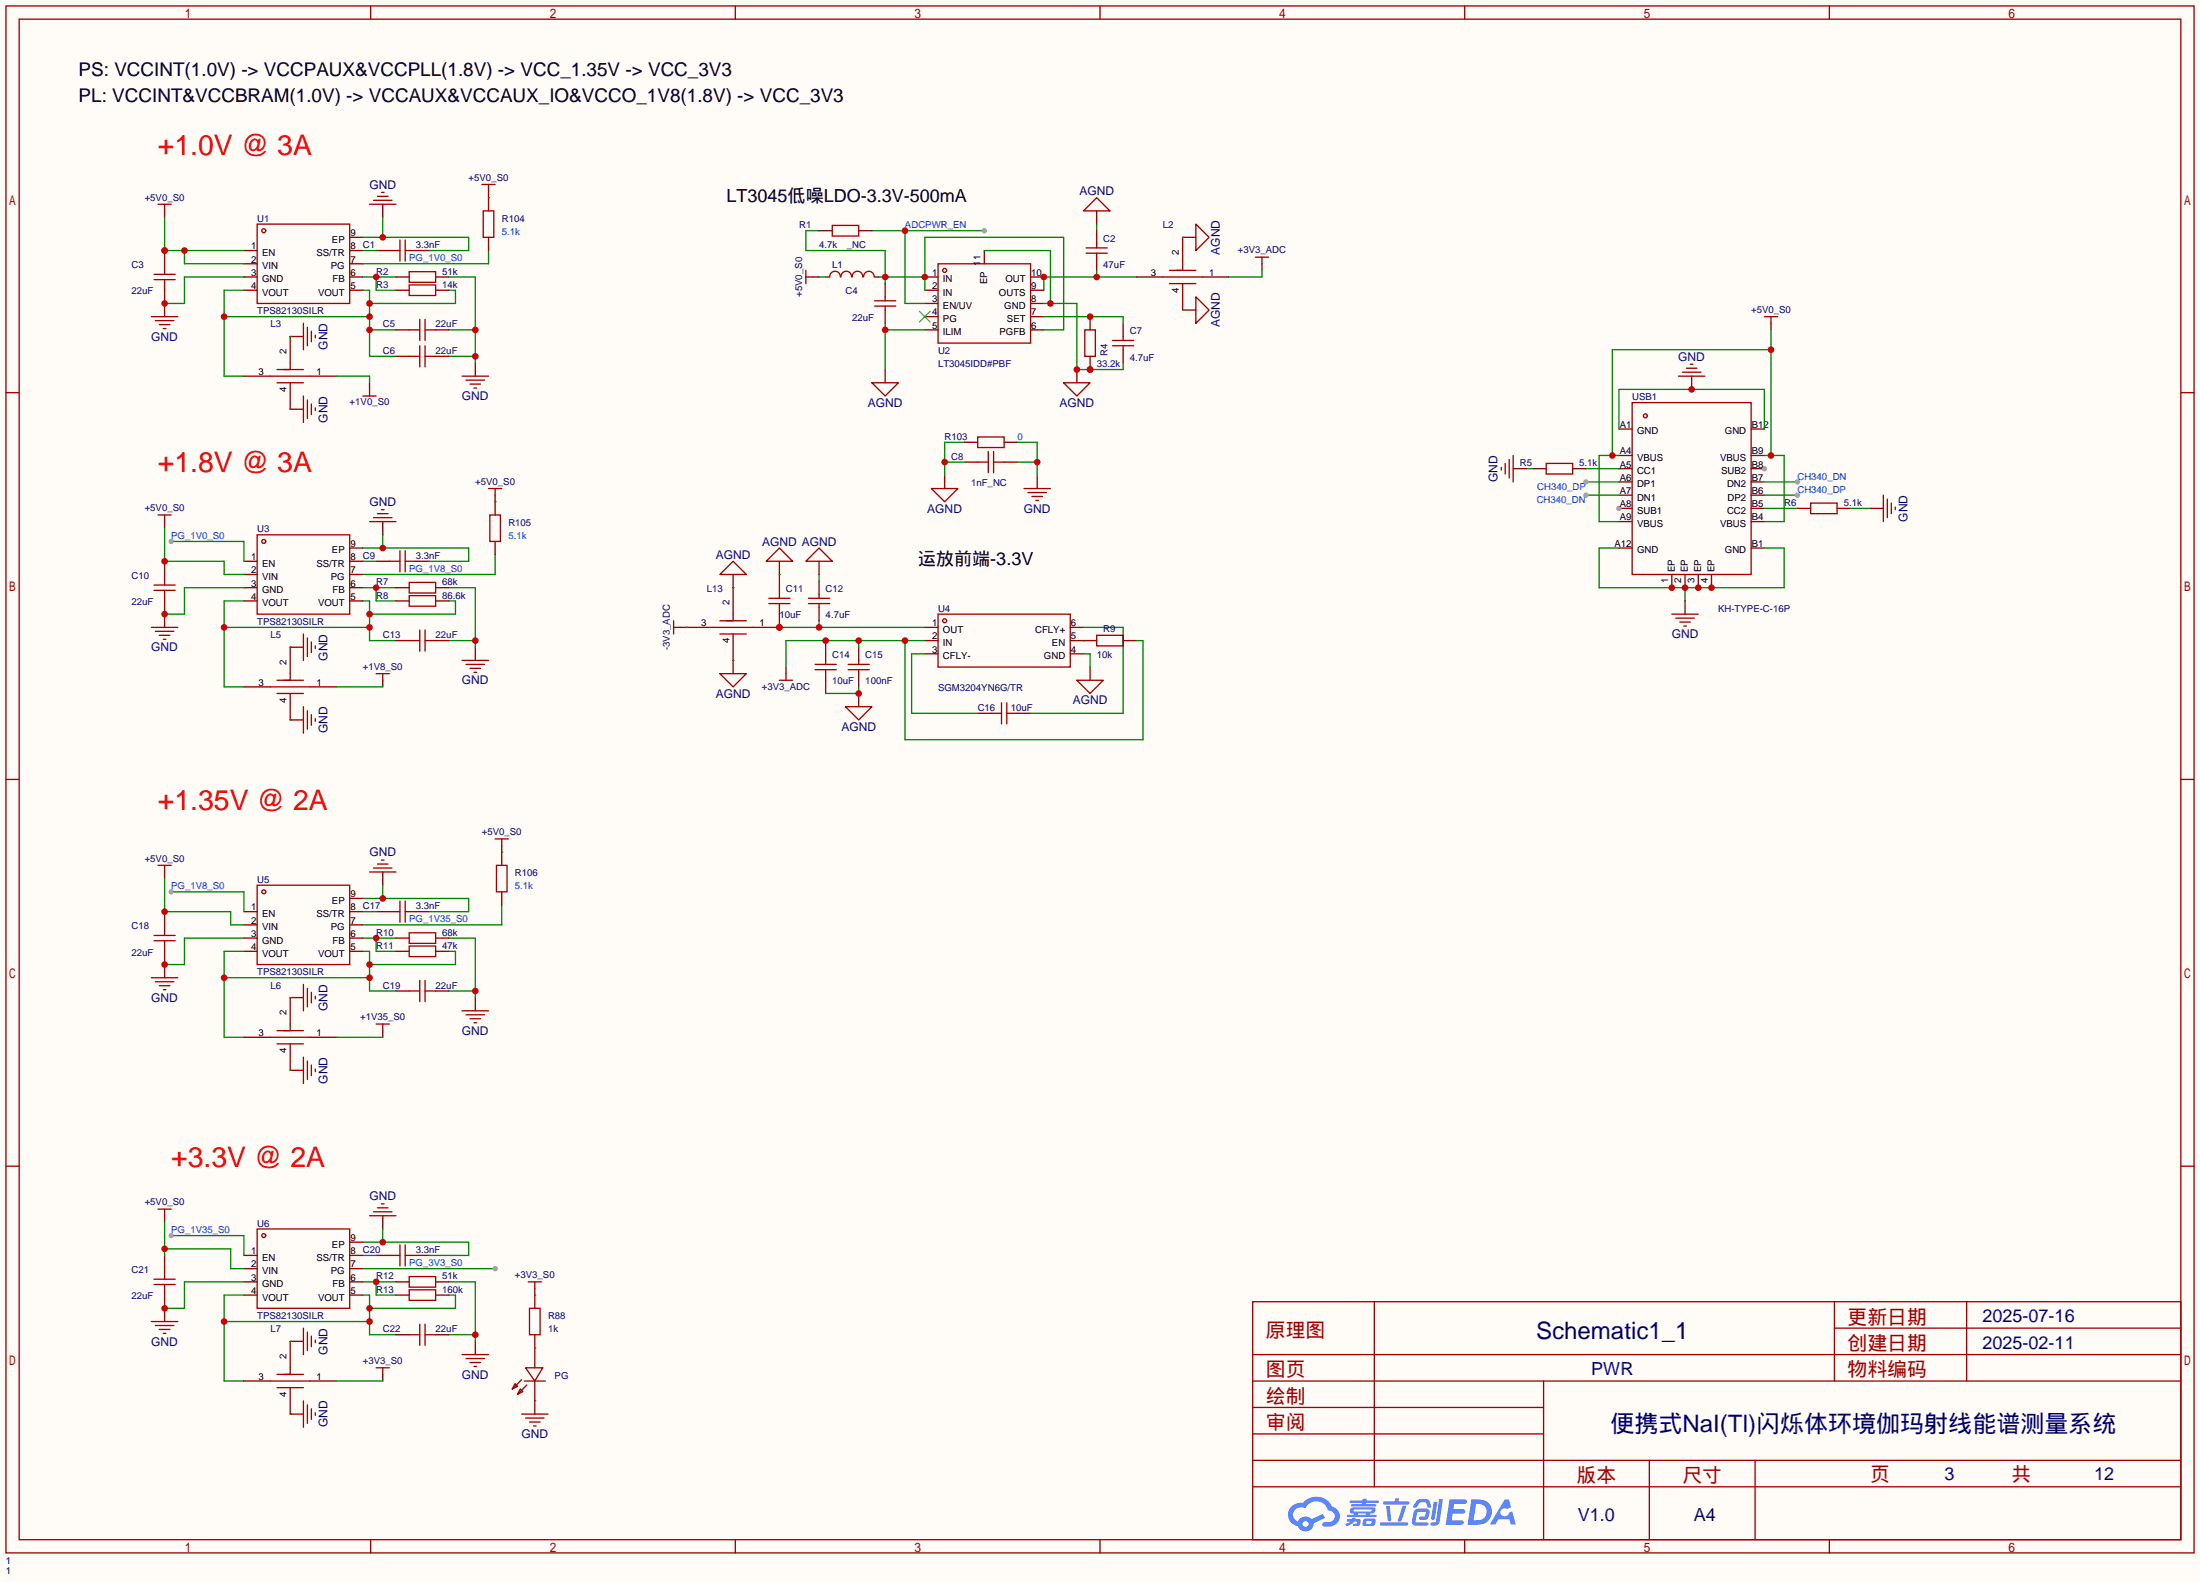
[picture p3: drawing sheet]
<svg xmlns="http://www.w3.org/2000/svg" width="423mm" height="304mm" viewBox="0 0 423 304" stroke-linecap="round" stroke-linejoin="round" font-family="sans-serif">
<path d="M0 0h422.7v303.9h-422.7z" fill="#fffcf7"/>
<g fill="none" stroke="#a10000" stroke-width=".25">
<path d="M1.1 1.1h420.4v297.2h-420.4zM3.7 3.7h415.3v292.1h-415.3zM71.2 1.1v2.6M141.3 1.1v2.6M211.3 1.1v2.6M281.4 1.1v2.6M351.5 1.1v2.6M1.1 75.4h2.6M419 75.4h2.5M1.1 149.7h2.6M419 149.7h2.5M1.1 224h2.6"/>
<path d="M419 224h2.5M240.7 250.1h178.3v45.7h-178.3zM264 250.1v35.5M352.4 250.1v15.2M352.4 255.1h66.6M377.8 250.1v15.2M240.7 270.4h55.8M240.7 265.3h178.3M240.7 275.5h55.8M240.7 260.2h178.3M296.5 265.3v30.5M71.2 295.8v2.5"/>
<path d="M141.3 295.8v2.5M211.3 295.8v2.5M240.7 285.6h178.3M240.7 280.5h178.3M281.4 295.8v2.5M316.9 280.5v15.3M337.2 280.5v15.3M351.5 295.8v2.5"/>
</g>
<g fill="#5487ff">
<path d="M278.5 288h2.1a.97 .97 0 0 1 1.3 .5 .53 .53 0 0 1-.7 .4h-1.8l-.2 1h1.9a.43 .43 0 0 1 .4 .5 .43 .43 0 0 1-.5 .4h-1.9l-.2 1.3h1.7a.45 .45 0 0 1 .6 .1 .45 .45 0 0 1-.2 .6l-3.3 .1z"/>
<path d="M289.1 288.1h.8l.4 1.4-.7 .4a.82 .82 0 0 0-1.2 .1 .82 .82 0 0 0 .1 1.1 .82 .82 0 0 0 1.1 0l.3-.5 .6-.3 .7 2.6h-1l-.2-1.1h-2.1l-.6 1.1h-1.1z"/>
<path d="M275.4 288.5h.8l-.5 3.2a.36 .36 0 0 1-.4 .3 .36 .36 0 0 1-.4-.3z"/>
<path d="M276.5 288h.7l-.6 4.3a1.13 1.13 0 0 1-1.8 .6l.2-.4 .7-.1 .2-.2z"/>
<path d="M272.2 288.3l.6-.3h1a.77 .77 0 0 1 .9 .5l.3 .9-.2 .2h-.5l-.3-.9-.2-.1h-1l-.7 1h-.6l-.1-.2z"/>
<path d="M271.8 290.2l.5-.4h1.7a.66 .66 0 0 1 .6 1l-.1 .4a.81 .81 0 0 1-.9 .8h-.7a.32 .32 0 0 1-.3-.4 .32 .32 0 0 1 .4-.3h.7l.2-.8h-1.6l-.3 1.9 2.1 .1a.32 .32 0 0 1 .3 .3 .32 .32 0 0 1-.3 .3h-2.3l-.5-.3-.1-.5z"/>
<path d="M265.2 292.4h5a.33 .33 0 0 1 .3 .4 .33 .33 0 0 1-.3 .3h-4.9l-.2-.2z"/>
<path d="M269.5 289.3h.7l-.6 2a1.04 1.04 0 0 1-.7 1l-.4-.3z"/>
<path d="M266.3 289.3h.7l.3 2.6a.34 .34 0 0 1-.3 .3 .34 .34 0 0 1-.4-.2z"/>
<path d="M265.8 288.4h2.2l.2-.6h.6l-.1 .6h1.8a.32 .32 0 0 1 .3 .3 .32 .32 0 0 1-.4 .3h-4.5l-.2-.1z"/>
<path d="M258.8 291.8h.9l.1-.2h.7l-.1 .2 .9 .1a.82 .82 0 0 1-.6 1.3h-.8v-.5l.8-.1v-.3h-.5l-.5 .4-1 .5-.2-.5 1-.4h-.8z"/>
<path d="M259.3 288.3h2.5v-.4h.8l-.1 .4h2.2l.2 .2-.2 .2h-2.3v.3h1.8l.2 .2-.2 .2h-4.5l-.2-.2 .1-.2h2l.1-.3h-2.3l-.1-.1z"/>
<path d="M282.7 288l-.8 4.9h1.7a2.47 2.47 0 0 0 2.9-1.7 2.47 2.47 0 0 0-1.4-3zM283.6 288.9a1.61 1.61 0 0 1 2 1.4 1.61 1.61 0 0 1-1.8 1.8h-.7z"/>
<path d="M259.5 289.8a.55 .55 0 0 0-.2 .7 .55 .55 0 0 0 .7 .2l.1 .3h-1.3v.4h5.5l.2-.1-.2-.3h-1.2l.2-.3a.7 .7 0 0 0 .8-.2 .7 .7 0 0 0 0-.9h-4.2zM260.1 290h3.3l.2 .1-.2 .3h-3.3l-.1-.2zM260.8 290.7h1.7l-.2 .3h-1.4z"/>
<path d="M262 291.9a1.05 1.05 0 0 0-.1 1.2 2.91 2.91 0 0 0 2.2-.1 .98 .98 0 0 0 0-1.2l-1.6-.1zM262.6 292.2h.8h.1v.3l-.2 .2h-.8z"/>
<path d="M248.2 289.4a2.23 2.23 0 0 0-.7 2.3 2.23 2.23 0 0 0 1.8 1.5 1.58 1.58 0 0 0 1.8 1 1.58 1.58 0 0 0 1.3-1.6l2.2-1-.5-.8-2.1 1a1.65 1.65 0 0 0-2.7 .5 1.45 1.45 0 0 1-.7-2 1.45 1.45 0 0 1 2-.6l.2 .1a2.3 2.3 0 0 1 2.3-1.4 2.3 2.3 0 0 1 2.1 1.8 1.12 1.12 0 0 1 1.2 1 1.12 1.12 0 0 1-1.1 1.2h-.7a.45 .45 0 0 0-.6 .4 .45 .45 0 0 0 .5 .5 2.21 2.21 0 0 0 2.2-.6 2.21 2.21 0 0 0 .5-2.2 2.13 2.13 0 0 0-1.3-1.1 3.3 3.3 0 0 0-5.6-.7l-1.1 .1zM250.3 292.8a.57 .57 0 0 1 1.1 0 .57 .57 0 0 1-1.1 0z"/>
</g>
<path d="M311 97.7h2.6M311 105.3h2.6M311 100.2h2.6" fill="none" stroke="#870000" stroke-width=".25"/>
<circle cx="311" cy="97.7" r=".51" fill="#999"/>
<path d="M311 95.1h2.6M311 92.6h2.6M311 90h2.6M311 87.5h2.6M311 82.4h2.6M336.4 90h2.6M336.4 87.5h2.6M336.4 82.4h2.6" fill="none" stroke="#870000" stroke-width=".25"/>
<circle cx="339" cy="90" r=".51" fill="#999"/>
<path d="M336.4 92.6h2.6M336.4 95.1h2.6M336.4 97.7h2.6M321.2 110.4v2.5M323.7 110.4v2.5M326.3 110.4v2.5M328.8 110.4v2.5M336.4 100.2h2.6M336.4 105.3h2.6" fill="none" stroke="#870000" stroke-width=".25"/>
<g fill="none" stroke="#a10000" stroke-width=".25">
<path d="M313.6 77.3h22.8v33.1h-22.8z"/>
<circle cx="316.1" cy="79.9" r=".38"/>
</g>
<path d="M311 105.3h-3.8v7.6h35.6v-7.6h-3.8M323.7 112.9v2.5" fill="none" stroke="#008700" stroke-width=".25"/>
<g fill="#c00">
<circle cx="328.8" cy="112.9" r=".63"/>
<circle cx="326.3" cy="112.9" r=".63"/>
<circle cx="323.7" cy="112.9" r=".63"/>
<circle cx="321.2" cy="112.9" r=".63"/>
</g>
<path d="M325 72.3v2.5M323.7 115.4v2.6" fill="none" stroke="#870000" stroke-width=".25"/>
<path d="M322.5 72.3h5M323.2 71.5h3.6M324 70.7h2M324.7 70h.5M321.2 118h5.1M321.9 118.7h3.6M322.7 119.5h2M323.5 120.3h.5" fill="none" stroke="#a10000" stroke-width=".25"/>
<path d="M340.2 67.2h-30.4v20.3M340.2 63.4v24.1M304.7 90h6.3M311 87.5h-3.8v12.7h3.8M339 97.7h6.3M339 87.5h3.8v12.7h-3.8" fill="none" stroke="#008700" stroke-width=".25"/>
<g fill="#c00">
<circle cx="309.8" cy="87.5" r=".63"/>
<circle cx="340.2" cy="67.2" r=".63"/>
<circle cx="340.2" cy="87.5" r=".63"/>
</g>
<path d="M339 92.6h6.3" fill="none" stroke="#008700" stroke-width=".25"/>
<circle cx="345.3" cy="92.6" r=".51" fill="#999"/>
<path d="M339 95.1h6.3" fill="none" stroke="#008700" stroke-width=".25"/>
<circle cx="345.3" cy="95.1" r=".51" fill="#999"/>
<path d="M304.7 92.6h6.3" fill="none" stroke="#008700" stroke-width=".25"/>
<circle cx="304.7" cy="92.6" r=".51" fill="#999"/>
<path d="M304.7 95.1h6.3" fill="none" stroke="#008700" stroke-width=".25"/>
<circle cx="304.7" cy="95.1" r=".51" fill="#999"/>
<path d="M311 82.4v-7.6h28v7.6" fill="none" stroke="#008700" stroke-width=".25"/>
<circle cx="325" cy="74.8" r=".63" fill="#c00"/>
<g fill="none" stroke="#a10000" stroke-width=".25">
<path d="M210.7 38l2.5 2.5h-5zM180.2 50.7h17.8v15.2h-17.8zM204.3 73.5h5.1l-2.5 2.6zM213.7 66.4h4.1M213.7 65.4h4.1M215.8 64.6v.8M215.8 66.4v.8M339 60.8h2.5M340.2 60.8v1.3M297.1 89h5v2.1h-5zM347.9 96.6h5v2.1h-5z"/>
<circle cx="181.5" cy="51.9" r=".38"/>
</g>
<g fill="none" stroke="#870000" stroke-width=".25">
<path d="M177.7 53.2h2.5M177.7 55.8h2.5M177.7 58.3h2.5M189.1 48.1v2.6M198 53.2h2.5M198 55.8h2.5M198 58.3h2.5M210.7 40.5v2.6M177.7 60.8h2.5M177.7 63.4h2.5M198 60.8h2.5M198 63.4h2.5"/>
<path d="M206.9 71v2.5M215.8 62.1v2.5M215.8 67.2v2.5M340.2 62.1v1.3M294.5 90h2.6M302.1 90h2.6M345.3 97.7h2.6M352.9 97.7h2.6"/>
</g>
<path d="M157.4 44.3h-2.6v3.8h15.3v6.4M168.8 53.2h8.9M177.7 55.8v-10.2h26.6v17.8h-3.8M200.5 60.8h15.3v1.3M293.2 90h1.3M355.5 97.7h3.8" fill="none" stroke="#008700" stroke-width=".25"/>
<path d="M176.7 59.8l2 2M178.7 59.8l-2 2" fill="none" stroke="#3c3" stroke-width=".25"/>
<g fill="#c00">
<circle cx="177.7" cy="53.2" r=".63"/>
<circle cx="170.1" cy="53.2" r=".63"/>
</g>
<path d="M167.5 44.3h21.6M173.9 44.3v14h3.8" fill="none" stroke="#008700" stroke-width=".25"/>
<circle cx="173.9" cy="44.3" r=".63" fill="#c00"/>
<circle cx="189.1" cy="44.3" r=".51" fill="#999"/>
<path d="M157.4 53.2h1.2M189.1 48.1h12.7v10.2M200.5 58.3h6.4v12.7h8.9v-1.3M210.7 43.1v1.2" fill="none" stroke="#008700" stroke-width=".25"/>
<path d="M156.1 53.2h1.3M158.6 53.2h.8M168 53.2h.8M170.1 71v2.5" fill="none" stroke="#870000" stroke-width=".25"/>
<path d="M154.8 51.9v2.6M154.8 53.2h1.3M159.4 53.2a1.01 1.01 0 0 1 1-1.1 1.01 1.01 0 0 1 1 1.1M161.6 53.2a1.01 1.01 0 0 1 1-1.1 1.01 1.01 0 0 1 1 1.1M163.7 53.2a1.01 1.01 0 0 1 1-1.1 1.01 1.01 0 0 1 1 1.1M165.9 53.2a1.01 1.01 0 0 1 1-1.1 1.01 1.01 0 0 1 1 1.1M167.5 73.5h5.1l-2.5 2.6z" fill="none" stroke="#a10000" stroke-width=".25"/>
<g fill="#c00">
<circle cx="206.9" cy="71" r=".63"/>
<circle cx="209.4" cy="71" r=".63"/>
<circle cx="201.8" cy="58.3" r=".63"/>
</g>
<path d="M170.1 63.4h7.6M170.1 62.1v8.9" fill="none" stroke="#008700" stroke-width=".25"/>
<circle cx="170.1" cy="63.4" r=".63" fill="#c00"/>
<g fill="none" stroke="#a10000" stroke-width=".25">
<path d="M30.4 39.2h2.5M31.6 39.2v1.3M49.4 43.1h17.8v15.2h-17.8z"/>
<circle cx="50.7" cy="44.3" r=".38"/>
</g>
<path d="M31.6 40.5v1.3M46.9 48.1h2.5M46.9 50.7h2.5M46.9 53.2h2.5M46.9 55.8h2.5M67.2 48.1h2.5M67.2 50.7h2.5M67.2 53.2h2.5M67.2 55.8h2.5M67.2 45.6h2.5" fill="none" stroke="#870000" stroke-width=".25"/>
<path d="M31.6 41.8v6.3h15.3M35.4 48.1v2.6h11.5" fill="none" stroke="#008700" stroke-width=".25"/>
<g fill="#c00">
<circle cx="35.4" cy="48.1" r=".63"/>
<circle cx="31.6" cy="48.1" r=".63"/>
</g>
<path d="M29.6 53.7h4.1M29.6 52.7h4.1M31.6 50.7v2" fill="none" stroke="#a10000" stroke-width=".25"/>
<path d="M31.6 48.1v2.6M31.6 55.8v2.5" fill="none" stroke="#870000" stroke-width=".25"/>
<circle cx="31.6" cy="48.1" r=".63" fill="#c00"/>
<path d="M31.6 53.7v2.1M29.1 60.8h5.1M29.8 61.6h3.6M30.6 62.4h2M31.4 63.1h.5" fill="none" stroke="#a10000" stroke-width=".25"/>
<path d="M31.6 58.3v2.5" fill="none" stroke="#870000" stroke-width=".25"/>
<path d="M46.9 53.2h-11.5v5.1h-3.8" fill="none" stroke="#008700" stroke-width=".25"/>
<circle cx="31.6" cy="58.3" r=".63" fill="#c00"/>
<path d="M71 39.2h5.1M71.8 38.5h3.5M72.5 37.7h2M73.3 37h.5M74.8 48.1h2M76.8 46.1v4.1M77.9 46.1v4.1M77.9 48.1h2" fill="none" stroke="#a10000" stroke-width=".25"/>
<path d="M73.5 39.2v2.6M72.3 48.1h2.5M79.9 48.1h2.5" fill="none" stroke="#870000" stroke-width=".25"/>
<path d="M69.7 45.6h20.3v2.5h-7.6M73.5 41.8v3.8" fill="none" stroke="#008700" stroke-width=".25"/>
<circle cx="73.5" cy="45.6" r=".63" fill="#c00"/>
<path d="M69.7 48.1h2.6M86.2 53.2h5.1v16.5M93.9 48.1v2.6h-24.2M86.2 63.4h5.1M86.2 68.5h5.1" fill="none" stroke="#008700" stroke-width=".25"/>
<path d="M76.1 53.2h2.5M83.7 53.2h2.5M91.3 69.7v2.6" fill="none" stroke="#870000" stroke-width=".25"/>
<path d="M78.6 52.2h5.1v2h-5.1zM88.8 72.3h5.1M89.5 73h3.6M90.3 73.8h2M91.1 74.5h.5" fill="none" stroke="#a10000" stroke-width=".25"/>
<g fill="#c00">
<circle cx="91.3" cy="63.4" r=".63"/>
<circle cx="91.3" cy="68.5" r=".63"/>
</g>
<path d="M69.7 53.2h6.4M72.3 53.2v2.6h3.8" fill="none" stroke="#008700" stroke-width=".25"/>
<circle cx="72.3" cy="53.2" r=".63" fill="#c00"/>
<path d="M46.9 55.8h-3.8v16.5h3.8M69.7 55.8h1.3v12.7h5.1M86.2 55.8h1.3v2.5h-16.5M43.1 60.8h27.9M71 63.4h5.1" fill="none" stroke="#008700" stroke-width=".25"/>
<g fill="#c00">
<circle cx="71" cy="60.8" r=".63"/>
<circle cx="43.1" cy="60.8" r=".63"/>
<circle cx="71" cy="58.3" r=".63"/>
<circle cx="71" cy="63.4" r=".63"/>
</g>
<g fill="none" stroke="#870000" stroke-width=".25">
<path d="M76.1 55.8h2.5M83.7 55.8h2.5M46.9 72.3h5M55.8 73.5v5.1h2.5M58.3 64.6h-2.5v5.1M59.6 72.3h5M71 73.5v1.3M76.1 63.4h2.5M83.7 63.4h2.5M31.6 100.2v1.3M31.6 107.8v2.6M31.6 115.4v5.1"/>
<path d="M46.9 107.8h2.5M46.9 110.4h2.5M46.9 112.9h2.5M46.9 115.4h2.5M67.2 107.8h2.5M67.2 110.4h2.5M67.2 112.9h2.5M67.2 115.4h2.5M67.2 105.3h2.5"/>
</g>
<g fill="none" stroke="#a10000" stroke-width=".25">
<path d="M78.6 54.7h5.1v2.1h-5.1zM51.9 72.3h7.7M53.2 73.5h5.1M53.2 71h5.1M55.8 69.7v1.3h-1.3M58.3 62.1v5.1M58.3 76.1v5.1M59.1 62.9v3.5M59.1 76.8v3.6M59.8 63.6v2.1M59.8 77.6v2M60.6 64.4v.5"/>
<path d="M60.6 78.4v.5M69.7 76.1h2.6M71 74.8v1.3M78.6 63.4h2M80.6 61.3v4.1M81.7 61.3v4.1M81.7 63.4h2M30.4 98.9h2.5M31.6 98.9v1.3M29.6 113.4h4.1M29.6 112.4h4.1M31.6 110.4v2"/>
<path d="M31.6 113.4v2M49.4 102.7h17.8v15.3h-17.8zM29.1 120.5h5.1M29.8 121.3h3.6M30.6 122h2M31.4 122.8h.5"/>
<circle cx="50.7" cy="104" r=".38"/>
</g>
<path d="M55.8 78.6h.1M55.8 64.6h.1M64.6 72.3h6.4v1.2M46.9 112.9h-11.5v5.1h-3.8" fill="none" stroke="#008700" stroke-width=".25"/>
<circle cx="31.6" cy="118" r=".63" fill="#c00"/>
<path d="M71.8 99.4h3.5M72.5 98.7h2M73.3 97.9h.5M71 100.2h5.1M74.8 107.8h2M76.8 105.8v4.1M77.9 105.8v4.1M77.9 107.8h2" fill="none" stroke="#a10000" stroke-width=".25"/>
<path d="M72.3 107.8h2.5M73.5 100.2v2.5M79.9 107.8h2.5" fill="none" stroke="#870000" stroke-width=".25"/>
<path d="M69.7 105.3h20.3v2.5h-7.6M73.5 102.7v2.6" fill="none" stroke="#008700" stroke-width=".25"/>
<circle cx="73.5" cy="105.3" r=".63" fill="#c00"/>
<path d="M86.2 112.9h5.1v11.4M95.1 106.6v3.8h-25.4M86.2 123.1h5.1" fill="none" stroke="#008700" stroke-width=".25"/>
<path d="M91.3 124.3v2.6" fill="none" stroke="#870000" stroke-width=".25"/>
<path d="M88.8 126.9h5.1M89.5 127.6h3.6M90.3 128.4h2M91.1 129.2h.5" fill="none" stroke="#a10000" stroke-width=".25"/>
<circle cx="91.3" cy="123.1" r=".63" fill="#c00"/>
<path d="M69.7 112.9h6.4M72.3 112.9v2.5h3.8" fill="none" stroke="#008700" stroke-width=".25"/>
<circle cx="72.3" cy="112.9" r=".63" fill="#c00"/>
<path d="M46.9 115.4h-3.8v16.6h3.8M69.7 115.4h1.3v7.7h5.1M86.2 115.4h1.3v2.6h-16.5M43.1 120.5h27.9" fill="none" stroke="#008700" stroke-width=".25"/>
<g fill="#c00">
<circle cx="43.1" cy="120.5" r=".63"/>
<circle cx="71" cy="120.5" r=".63"/>
<circle cx="71" cy="118" r=".63"/>
</g>
<g fill="none" stroke="#a10000" stroke-width=".25">
<path d="M78.6 68.5h2M80.6 66.4v4.1M81.7 66.4v4.1M81.7 68.5h2M78.6 114.4h5.1v2.1h-5.1zM78.6 111.9h5.1v2h-5.1zM51.9 132h7.7M53.2 133.2h5.1M53.2 130.7h5.1M55.8 129.4v1.3h-1.3M58.3 121.8v5.1M58.3 135.8v5"/>
<path d="M59.1 122.6v3.5M59.1 136.5v3.6M59.8 123.3v2M59.8 137.3v2M60.6 124.1v.5M60.6 138v.6M72.3 129.4h2.5M73.5 129.4v1.3M78.6 123.1h2M80.6 121v4.1M81.7 121v4.1M81.7 123.1h2"/>
</g>
<g fill="none" stroke="#870000" stroke-width=".25">
<path d="M76.1 68.5h2.5M83.7 68.5h2.5M76.1 115.4h2.5M76.1 112.9h2.5M83.7 115.4h2.5M83.7 112.9h2.5M46.9 132h5M55.8 133.2v5.1h2.5M58.3 124.3h-2.5v5.1M59.6 132h5M73.5 130.7v1.3M76.1 123.1h2.5"/>
<path d="M83.7 123.1h2.5"/>
</g>
<path d="M31.6 101.5v6.3h11.5v2.6h3.8M55.8 138.3h.1M55.8 124.3h.1" fill="none" stroke="#008700" stroke-width=".25"/>
<circle cx="31.6" cy="107.8" r=".63" fill="#c00"/>
<g fill="none" stroke="#a10000" stroke-width=".25">
<path d="M29.6 179.7h4.1M30.4 166.2h2.5M31.6 166.2v1.3M31.6 177.7v2M49.4 170.1h17.8v15.2h-17.8zM29.1 187.8h5.1M29.6 180.7h4.1M29.8 188.6h3.6M30.6 189.4h2M31.4 190.1h.5M31.6 180.7v2.1"/>
<circle cx="50.7" cy="171.3" r=".38"/>
</g>
<path d="M31.6 167.5v1.3M31.6 175.1v2.6M46.9 175.1h2.5M46.9 177.7h2.5M67.2 175.1h2.5M67.2 177.7h2.5M67.2 172.6h2.5M31.6 182.8v5M46.9 180.2h2.5M46.9 182.8h2.5M67.2 180.2h2.5M67.2 182.8h2.5" fill="none" stroke="#870000" stroke-width=".25"/>
<path d="M46.9 180.2h-11.5v5.1h-3.8" fill="none" stroke="#008700" stroke-width=".25"/>
<circle cx="31.6" cy="185.3" r=".63" fill="#c00"/>
<path d="M71 167.5h5.1M71.8 166.8h3.5M72.5 166h2M73.3 165.2h.5M74.8 175.1h2M76.8 173.1v4.1M77.9 173.1v4.1M77.9 175.1h2" fill="none" stroke="#a10000" stroke-width=".25"/>
<path d="M72.3 175.1h2.5M73.5 167.5v2.6M79.9 175.1h2.5" fill="none" stroke="#870000" stroke-width=".25"/>
<path d="M69.7 172.6h20.3v2.5h-7.6M73.5 170.1v2.5" fill="none" stroke="#008700" stroke-width=".25"/>
<circle cx="73.5" cy="172.6" r=".63" fill="#c00"/>
<path d="M69.7 175.1h2.6M96.4 173.9v3.8h-26.7M86.2 180.2h5.1v11.4M86.2 190.4h5.1" fill="none" stroke="#008700" stroke-width=".25"/>
<path d="M91.3 191.6v2.6" fill="none" stroke="#870000" stroke-width=".25"/>
<path d="M88.8 194.2h5.1M89.5 194.9h3.6M90.3 195.7h2M91.1 196.5h.5" fill="none" stroke="#a10000" stroke-width=".25"/>
<circle cx="91.3" cy="190.4" r=".63" fill="#c00"/>
<path d="M69.7 180.2h6.4M72.3 180.2v2.6h3.8" fill="none" stroke="#008700" stroke-width=".25"/>
<circle cx="72.3" cy="180.2" r=".63" fill="#c00"/>
<path d="M43.1 187.8h27.9M46.9 182.8h-3.8v16.5h3.8M69.7 182.8h1.3v7.6h5.1M86.2 182.8h1.3v2.5h-16.5" fill="none" stroke="#008700" stroke-width=".25"/>
<g fill="#c00">
<circle cx="43.1" cy="187.8" r=".63"/>
<circle cx="71" cy="187.8" r=".63"/>
<circle cx="71" cy="185.3" r=".63"/>
</g>
<g fill="none" stroke="#a10000" stroke-width=".25">
<path d="M78.6 179.2h5.1v2h-5.1zM51.9 199.3h7.7M53.2 198h5.1M55.8 196.7v1.3h-1.3M58.3 189.1v5.1M59.1 189.9v3.5M59.8 190.6v2.1M60.6 191.4v.5M72.3 196.7h2.5M73.5 196.7v1.3M78.6 190.4h2M80.6 188.3v4.1"/>
<path d="M81.7 188.3v4.1M81.7 190.4h2M53.2 200.5h5.1M58.3 203.1v5.1M59.1 203.8v3.6M59.8 204.6v2M60.6 205.4v.5"/>
</g>
<path d="M46.9 199.3h5M58.3 191.6h-2.5v5.1M59.6 199.3h5M73.5 198v1.3M76.1 190.4h2.5M76.1 180.2h2.5M83.7 190.4h2.5M83.7 180.2h2.5M55.8 200.5v5.1h2.5" fill="none" stroke="#870000" stroke-width=".25"/>
<path d="M31.6 168.8v6.3h12.7v2.6h2.6M55.8 191.6h.1M64.6 199.3h8.9M55.8 205.6h.1" fill="none" stroke="#008700" stroke-width=".25"/>
<circle cx="31.6" cy="175.1" r=".63" fill="#c00"/>
<g fill="none" stroke="#870000" stroke-width=".25">
<path d="M76.1 182.8h2.5M83.7 182.8h2.5M31.6 233.6v1.2M67.2 238.6h2.5M31.6 241.2v2.5M31.6 248.8v5.1M46.9 241.2h2.5M46.9 243.7h2.5M46.9 246.3h2.5M46.9 248.8h2.5M67.2 241.2h2.5M67.2 243.7h2.5"/>
<path d="M67.2 246.3h2.5M67.2 248.8h2.5"/>
</g>
<g fill="none" stroke="#a10000" stroke-width=".25">
<path d="M78.6 181.7h5.1v2.1h-5.1zM30.4 232.3h2.5M31.6 232.3v1.3M49.4 236.1h17.8v15.2h-17.8zM29.1 253.9h5.1M29.6 246.8h4.1M29.6 245.7h4.1M29.8 254.6h3.6M30.6 255.4h2M31.4 256.2h.5M31.6 243.7v2M31.6 246.8v2"/>
<circle cx="50.7" cy="237.4" r=".38"/>
</g>
<path d="M46.9 246.3h-11.5v5h-3.8" fill="none" stroke="#008700" stroke-width=".25"/>
<circle cx="31.6" cy="251.3" r=".63" fill="#c00"/>
<path d="M71 233.6h5.1M71.8 232.8h3.5M72.5 232h2M73.3 231.3h.5M76.8 239.1v4.1M77.9 239.1v4.1M74.8 241.2h2M77.9 241.2h2" fill="none" stroke="#a10000" stroke-width=".25"/>
<path d="M73.5 233.6v2.5M72.3 241.2h2.5M79.9 241.2h2.5" fill="none" stroke="#870000" stroke-width=".25"/>
<path d="M69.7 238.6h20.3v2.6h-7.6M73.5 236.1v2.5" fill="none" stroke="#008700" stroke-width=".25"/>
<circle cx="73.5" cy="238.6" r=".63" fill="#c00"/>
<path d="M69.7 241.2h2.6M69.7 243.7h25.4" fill="none" stroke="#008700" stroke-width=".25"/>
<circle cx="95.1" cy="243.7" r=".51" fill="#999"/>
<path d="M91.3 257.7v2.5" fill="none" stroke="#870000" stroke-width=".25"/>
<path d="M88.8 260.2h5.1M89.5 261h3.6M90.3 261.7h2M91.1 262.5h.5" fill="none" stroke="#a10000" stroke-width=".25"/>
<path d="M86.2 246.3h5.1v11.4M86.2 256.4h5.1" fill="none" stroke="#008700" stroke-width=".25"/>
<circle cx="91.3" cy="256.4" r=".63" fill="#c00"/>
<path d="M69.7 246.3h6.4M72.3 246.3v2.5h3.8" fill="none" stroke="#008700" stroke-width=".25"/>
<circle cx="72.3" cy="246.3" r=".63" fill="#c00"/>
<path d="M43.1 253.9h27.9M46.9 248.8h-3.8v16.5h3.8M69.7 248.8h1.3v7.6h5.1M86.2 248.8h1.3v2.5h-16.5" fill="none" stroke="#008700" stroke-width=".25"/>
<g fill="#c00">
<circle cx="43.1" cy="253.9" r=".63"/>
<circle cx="71" cy="253.9" r=".63"/>
<circle cx="71" cy="251.3" r=".63"/>
</g>
<g fill="none" stroke="#a10000" stroke-width=".25">
<path d="M58.3 255.1v5.1M59.1 255.9v3.6M59.8 256.7v2M60.6 257.4v.5M78.6 256.4h2M80.6 254.4v4M81.7 254.4v4M81.7 256.4h2M51.9 265.3h7.7M53.2 266.6h5.1M53.2 264h5.1M55.8 262.8v1.2h-1.3"/>
<path d="M58.3 269.1v5.1M59.1 269.9v3.5M59.8 270.6v2.1M60.6 271.4v.5M72.3 262.8h2.5M73.5 262.8v1.2"/>
</g>
<path d="M58.3 257.7h-2.5v5.1M76.1 256.4h2.5M83.7 256.4h2.5M46.9 265.3h5M55.8 266.6v5.1h2.5M59.6 265.3h5M73.5 264v1.3" fill="none" stroke="#870000" stroke-width=".25"/>
<path d="M31.6 234.8v6.4M31.6 239.9h12.7v3.8h2.6M55.8 257.7h.1M64.6 265.3h8.9" fill="none" stroke="#008700" stroke-width=".25"/>
<circle cx="31.6" cy="239.9" r=".63" fill="#c00"/>
<path d="M210.7 51.9v1.3M218.3 53.2h-17.8v2.6M102.7 259h.1M102.7 248.8h.1M55.8 271.7h.1M102.7 269.1h.1" fill="none" stroke="#008700" stroke-width=".25"/>
<g fill="none" stroke="#a10000" stroke-width=".25">
<path d="M208.7 48.6h4M208.7 47.6h4M210.7 46.9v.7M210.7 48.6v.8M241.2 49.4h2.5M242.4 49.4v1.3M101.5 246.3h2.5M101.7 251.3h2.1v5.1h-2.1zM102.7 246.3v1.2M98.9 265.8l.5 .5-1 .5zM99.9 266.8l.6 .5-1.1 .5zM100.2 265l-1.8 1.8"/>
<path d="M100.2 271.7h5.1M100.7 265.3h4.1M101 262.8h3.3l-1.6 2.5zM101 272.4h3.5M101.2 266.1l-1.8 1.7M101.7 273.2h2.1M102.5 273.9h.5"/>
</g>
<path d="M210.7 44.3v2.6M210.7 49.4v2.5M242.4 50.7v1.2M102.7 247.5v3.8M102.7 256.4v6.4M102.7 265.3v6.4" fill="none" stroke="#870000" stroke-width=".25"/>
<g fill="#c00">
<circle cx="200.5" cy="53.2" r=".63"/>
<circle cx="210.7" cy="53.2" r=".63"/>
</g>
<path d="M218.3 53.2h5.1M227.2 54.5v5.1h2.5M229.7 45.6h-2.5v5.1M231 53.2h5.1M181.5 91.3v2.6M185.3 88.8h2.5M192.9 88.8h2.6M199.3 91.3v2.6" fill="none" stroke="#870000" stroke-width=".25"/>
<g fill="none" stroke="#a10000" stroke-width=".25">
<path d="M223.4 53.2h7.6M224.7 54.5h5M224.7 51.9h5M227.2 50.7v1.2h-1.3M229.7 43.1l2.6 2.5-2.6 2.5zM229.7 57l2.6 2.6-2.6 2.5zM178.9 93.9h5.1l-2.5 2.5zM187.8 88.8h2.1M189.9 86.7v4.1M190.9 88.8h2M190.9 86.7v4.1M196.7 93.9h5.1"/>
<path d="M197.5 94.6h3.5M198.2 95.4h2.1M199 96.1h.5"/>
</g>
<path d="M227.2 45.6h.1M227.2 59.6h.1M242.4 51.9v1.3h-6.3M195.5 85h3.8v6.3M195.5 88.8h3.8" fill="none" stroke="#008700" stroke-width=".25"/>
<circle cx="199.3" cy="88.8" r=".63" fill="#c00"/>
<path d="M181.5 88.8h3.8M185.3 85h-3.8v6.3" fill="none" stroke="#008700" stroke-width=".25"/>
<circle cx="181.5" cy="88.8" r=".63" fill="#c00"/>
<g fill="none" stroke="#870000" stroke-width=".25">
<path d="M290.7 90h2.5M359.3 97.7h2.5M130.7 120.5h1.3M158.6 123.1v2.5M158.6 130.7v2.5M165 124.3v2.6M165 129.4v2.6M177.7 120.5h2.5M177.7 123.1h2.5M177.7 125.6h2.5M187.8 137h2.6M195.5 137h2.5"/>
<path d="M205.6 120.5h2.6M205.6 123.1h2.6M205.6 125.6h2.6"/>
</g>
<g fill="none" stroke="#a10000" stroke-width=".25">
<path d="M288.4 89.8v.5M289.2 89v2.1M289.9 88.3v3.5M290.7 87.5v5.1M361.8 95.1v5.1M362.6 95.9v3.5M363.3 96.6v2.1M364.1 97.4v.5M129.4 119.3v2.5M180.2 118h25.4v10.1h-25.4zM129.4 120.5h1.3M156.6 128.7h4.1"/>
<path d="M156.6 127.6h4.1M158.6 125.6v2M158.6 128.7v2M162.9 128.7h4.1M162.9 127.6h4.1M165 126.9v.7M165 128.7v.7M190.4 137h2M192.4 135v4.1M193.4 137h2.1M193.4 135v4.1"/>
<circle cx="181.5" cy="119.3" r=".38"/>
</g>
<path d="M157.4 119.3v1.2M149.7 120.5h28M165 132v1.2h-6.4M177.7 125.6h-2.6v11.4h12.7M208.2 125.6h1.2v2.5M208.2 120.5h7.6v16.5h-17.8" fill="none" stroke="#008700" stroke-width=".25"/>
<g fill="#c00">
<circle cx="157.4" cy="120.5" r=".63"/>
<circle cx="149.7" cy="120.5" r=".63"/>
</g>
<path d="M157.4 110.4v1.2M165 123.1v1.2M173.9 123.1v19h45.7v-19h-1.3M177.7 123.1h-26.7v5M208.2 123.1h.1" fill="none" stroke="#008700" stroke-width=".25"/>
<path d="M210.7 122h5.1v2.1h-5.1z" fill="none" stroke="#a10000" stroke-width=".25"/>
<path d="M208.2 123.1h2.5M215.8 123.1h2.5" fill="none" stroke="#870000" stroke-width=".25"/>
<g fill="#c00">
<circle cx="173.9" cy="123.1" r=".63"/>
<circle cx="165" cy="123.1" r=".63"/>
<circle cx="158.6" cy="123.1" r=".63"/>
</g>
<path d="M147.2 107.8l2.5-2.5 2.6 2.5zM147.7 116h4.1M147.7 114.9h4.1M149.7 112.9v2M149.7 116v2M154.8 107.8l2.6-2.5 2.5 2.5z" fill="none" stroke="#a10000" stroke-width=".25"/>
<path d="M149.7 107.8v5.1M149.7 118v2.5M157.4 107.8v2.6M165 133.2v2.6" fill="none" stroke="#870000" stroke-width=".25"/>
<path d="M149.7 110.4h.1" fill="none" stroke="#008700" stroke-width=".25"/>
<circle cx="165" cy="133.2" r=".63" fill="#c00"/>
<g fill="none" stroke="#a10000" stroke-width=".25">
<path d="M159.9 43.3h5.1v2h-5.1zM168 58.8h4.1M168 57.8h4.1M170.1 57v.8M170.1 58.8v.8M155.3 116h4.1M155.3 114.9h4.1M157.4 114.2v.7M157.4 116v.7M149.7 130.7h2.6M151 129.4v1.3M162.4 135.8h5.1l-2.5 2.5z"/>
<path d="M206.9 130.7h5.1l-2.6 2.5z"/>
</g>
<path d="M157.4 44.3h2.5M165 44.3h2.5M170.1 54.5v2.5M170.1 59.6v2.5M209.4 60.8v2.6M157.4 111.6v2.6M157.4 116.7v2.6M151 128.1v1.3M209.4 128.1v2.6" fill="none" stroke="#870000" stroke-width=".25"/>
<circle cx="209.4" cy="60.8" r=".63" fill="#c00"/>
<path d="M209.4 68.5v2.5" fill="none" stroke="#870000" stroke-width=".25"/>
<circle cx="209.4" cy="71" r=".63" fill="#c00"/>
<path d="M208.4 63.4h2v5.1h-2zM78.6 245.2h5.1v2.1h-5.1zM78.6 247.8h5.1v2h-5.1z" fill="none" stroke="#a10000" stroke-width=".25"/>
<path d="M76.1 246.3h2.5M76.1 248.8h2.5M83.7 246.3h2.5M83.7 248.8h2.5" fill="none" stroke="#870000" stroke-width=".25"/>
<path d="M32.9 104h14v3.8M69.7 107.8h2.6M64.6 132h8.9" fill="none" stroke="#008700" stroke-width=".25"/>
<circle cx="32.9" cy="104" r=".51" fill="#999"/>
<path d="M32.9 171.3h14v3.8" fill="none" stroke="#008700" stroke-width=".25"/>
<circle cx="32.9" cy="171.3" r=".51" fill="#999"/>
<path d="M32.9 237.4h14v3.8" fill="none" stroke="#008700" stroke-width=".25"/>
<circle cx="32.9" cy="237.4" r=".51" fill="#999"/>
<path d="M140.8 112.9v5.1M132 120.5h5M144.7 120.5h5" fill="none" stroke="#870000" stroke-width=".25"/>
<circle cx="149.7" cy="120.5" r=".63" fill="#c00"/>
<g fill="none" stroke="#a10000" stroke-width=".25">
<path d="M92.6 35.4h2.5M93.9 35.4v1.3M92.8 40.5h2.1v5.1h-2.1zM93.9 93.9h2.5M94.1 98.9h2v5.1h-2zM95.1 93.9v1.2M187.8 83.9h5.1v2.1h-5.1zM138.3 119.3h5.1M140.8 118v1.3h-1.2M140.8 107.8l2.6 2.6h-5.1zM137 120.5h7.7M138.3 129.4h5.1l-2.6 2.6z"/>
<path d="M138.3 121.8h5.1M95.1 161.2h2.6M95.4 166.2h2v5.1h-2zM96.4 161.2v1.2"/>
</g>
<path d="M93.9 36.7v3.8M93.9 45.6v2.5M95.1 95.1v3.8M185.3 85h2.5M192.9 85h2.6M95.1 104v2.6M140.8 110.4v2.5M140.8 121.8v7.6M96.4 162.4v3.8M96.4 171.3v2.6" fill="none" stroke="#870000" stroke-width=".25"/>
<path d="M93.9 38h.1M95.1 96.4h.1M140.8 112.9h.1M132 120.5h.1M140.8 126.9h.1M96.4 163.7h.1" fill="none" stroke="#008700" stroke-width=".25"/>
<g font-size="5.4" fill="#f00">
<text x="30.4" y="29.8">+1.0V @ 3A</text>
<text x="30.4" y="90.8">+1.8V @ 3A</text>
<text x="30.4" y="155.5">+1.35V @ 2A</text>
<text x="32.9" y="224.1">+3.3V @ 2A</text>
</g>
<g font-size="4.6" fill="#000080">
<text x="295.1" y="257.2">Schematic1_1</text>
<text x="309.4" y="275">便携式NaI(Tl)闪烁体环境伽玛射线能谱测量系统</text>
</g>
<g font-size="3.8" fill="#a00000">
<text x="243.2" y="256.8">原理图</text>
<text x="355" y="254.3">更新日期</text>
<text x="355" y="259.3">创建日期</text>
<text x="243.2" y="269.5">绘制</text>
<text x="243.2" y="264.4">图页</text>
<text x="355" y="264.4">物料编码</text>
<text x="243.2" y="274.6">审阅</text>
<text x="302.9" y="284.7">版本</text>
<text x="323.2" y="284.7">尺寸</text>
<text x="359.3" y="284.5">页</text>
<text x="386.5" y="284.5">共</text>
</g>
<g font-size="3.6">
<text x="15.1" y="14.6">PS: VCCINT(1.0V) -&gt; VCCPAUX&amp;VCCPLL(1.8V) -&gt; VCC_1.35V -&gt; VCC_3V3</text>
<text x="15.1" y="19.6">PL: VCCINT&amp;VCCBRAM(1.0V) -&gt; VCCAUX&amp;VCCAUX_IO&amp;VCCO_1V8(1.8V) -&gt; VCC_3V3</text>
</g>
<g font-size="3.5">
<text x="139.6" y="38.8">LT3045低噪LDO-3.3V-500mA</text>
<text x="176.4" y="108.6">运放前端-3.3V</text>
</g>
<g font-size="3.5" fill="#000080">
<text x="380.9" y="254">2025-07-16</text>
<text x="380.9" y="259.1">2025-02-11</text>
<text x="305.7" y="264.2">PWR</text>
<text x="373.6" y="284.3">3</text>
<text x="402.3" y="284.3">12</text>
<text x="303.1" y="292.1">V1.0</text>
<text x="325.4" y="292.1">A4</text>
</g>
<g font-size="2.3" fill="#000080">
<text x="71" y="36.2">GND</text>
<text x="207.4" y="37.5">AGND</text>
<text x="234.4" y="48.9" transform="rotate(-90 234.4 48.9)">AGND</text>
<text x="29.1" y="65.5">GND</text>
<text x="234.4" y="62.9" transform="rotate(-90 234.4 62.9)">AGND</text>
<text x="62.9" y="67.2" transform="rotate(-90 62.9 67.2)">GND</text>
<text x="322.4" y="69.3">GND</text>
<text x="88.7" y="76.9">GND</text>
<text x="62.9" y="81.2" transform="rotate(-90 62.9 81.2)">GND</text>
<text x="166.7" y="78.2">AGND</text>
<text x="203.5" y="78.2">AGND</text>
<text x="287.7" y="92.6" transform="rotate(-90 287.7 92.6)">GND</text>
<text x="71" y="97.2">GND</text>
<text x="178.1" y="98.5">AGND</text>
<text x="196.7" y="98.5">GND</text>
<text x="366.4" y="100.2" transform="rotate(-90 366.4 100.2)">GND</text>
<text x="137.5" y="107.4">AGND</text>
<text x="146.4" y="104.8">AGND AGND</text>
<text x="29.1" y="125.1">GND</text>
<text x="321.2" y="122.6">GND</text>
<text x="62.9" y="126.9" transform="rotate(-90 62.9 126.9)">GND</text>
<text x="88.7" y="131.5">GND</text>
<text x="137.5" y="134">AGND</text>
<text x="206.1" y="135.3">AGND</text>
<text x="62.9" y="140.9" transform="rotate(-90 62.9 140.9)">GND</text>
<text x="161.6" y="140.4">AGND</text>
<text x="71" y="164.5">GND</text>
<text x="29.1" y="192.5">GND</text>
<text x="62.9" y="194.2" transform="rotate(-90 62.9 194.2)">GND</text>
<text x="88.7" y="198.8">GND</text>
<text x="62.9" y="208.2" transform="rotate(-90 62.9 208.2)">GND</text>
<text x="71" y="230.6">GND</text>
<text x="29.1" y="258.5">GND</text>
<text x="62.9" y="260.2" transform="rotate(-90 62.9 260.2)">GND</text>
<text x="88.7" y="264.8">GND</text>
<text x="62.9" y="274.2" transform="rotate(-90 62.9 274.2)">GND</text>
<text x="100.2" y="276.3">GND</text>
</g>
<g font-size="1.8" fill="#000080">
<text x="90" y="34.7">+5V0_S0</text>
<text x="27.8" y="38.5">+5V0_S0</text>
<text x="49.4" y="42.6">U1</text>
<text x="69.7" y="47.7">C1</text>
<text x="79.9" y="47.7">3.3nF</text>
<text x="96.4" y="42.6">R104</text>
<text x="153.5" y="43.9">R1</text>
<text x="157.4" y="47.7">4.7k</text>
<text x="162.7" y="47.7">_NC</text>
<text x="212" y="46.4">C2</text>
<text x="223.4" y="43.9">L2</text>
<text x="25.3" y="51.5">C3</text>
<text x="72.3" y="52.8">R2</text>
<text x="85" y="52.8">51k</text>
<text x="159.9" y="51.5">L1</text>
<text x="212" y="51.5">47uF</text>
<text x="237.8" y="48.7">+3V3_ADC</text>
<text x="25.3" y="56.6">22uF</text>
<text x="72.3" y="55.3">R3</text>
<text x="85" y="55.3">14k</text>
<text x="154.1" y="57" transform="rotate(-90 154.1 57)">+5V0_S0</text>
<text x="162.4" y="56.6">C4</text>
<text x="49.4" y="60.4">TPS82130SILR</text>
<text x="51.9" y="62.9">L3</text>
<text x="73.5" y="62.9">C5</text>
<text x="83.7" y="62.9">22uF</text>
<text x="163.7" y="61.6">22uF</text>
<text x="217" y="64.2">C7</text>
<text x="336.4" y="60.1">+5V0_S0</text>
<text x="73.5" y="68">C6</text>
<text x="83.7" y="68">22uF</text>
<text x="180.2" y="68">U2</text>
<text x="180.2" y="70.5">LT3045IDD#PBF</text>
<text x="210.7" y="70.5">33.2k</text>
<text x="212.8" y="68.5" transform="rotate(-90 212.8 68.5)">R4</text>
<text x="217" y="69.3">4.7uF</text>
<text x="67.2" y="77.9">+1V0_S0</text>
<text x="313.6" y="76.9">USB1</text>
<text x="181.5" y="84.5">R103</text>
<text x="182.8" y="88.3">C8</text>
<text x="292" y="89.6">R5</text>
<text x="303.4" y="89.6">5.1k</text>
<text x="91.3" y="93.1">+5V0_S0</text>
<text x="186.6" y="93.4">1nF_NC</text>
<text x="27.8" y="98.2">+5V0_S0</text>
<text x="97.7" y="101">R105</text>
<text x="342.8" y="97.2">R6</text>
<text x="354.2" y="97.2">5.1k</text>
<text x="49.4" y="102.3">U3</text>
<text x="69.7" y="107.4">C9</text>
<text x="79.9" y="107.4">3.3nF</text>
<text x="25.3" y="111.2">C10</text>
<text x="72.3" y="112.4">R7</text>
<text x="85" y="112.4">68k</text>
<text x="135.8" y="113.7">L13</text>
<text x="151" y="113.7">C11</text>
<text x="158.6" y="113.7">C12</text>
<text x="25.3" y="116.3">22uF</text>
<text x="72.3" y="115">R8</text>
<text x="85" y="115">86.6k</text>
<text x="149.7" y="118.8">10uF</text>
<text x="158.6" y="118.8">4.7uF</text>
<text x="180.2" y="117.5">U4</text>
<text x="330.1" y="117.5">KH-TYPE-C-16P</text>
<text x="49.4" y="120.1">TPS82130SILR</text>
<text x="51.9" y="122.6">L5</text>
<text x="73.5" y="122.6">C13</text>
<text x="83.7" y="122.6">22uF</text>
<text x="128.7" y="124.9" transform="rotate(-90 128.7 124.9)">-3V3_ADC</text>
<text x="212" y="121.3">R9</text>
<text x="69.7" y="128.7">+1V8_S0</text>
<text x="159.9" y="126.4">C14</text>
<text x="159.9" y="131.5">10uF</text>
<text x="166.2" y="126.4">C15</text>
<text x="166.2" y="131.5">100nF</text>
<text x="210.7" y="126.4">10k</text>
<text x="146.4" y="132.5">+3V3_ADC</text>
<text x="180.2" y="132.8">SGM3204YN6G/TR</text>
<text x="187.8" y="136.6">C16</text>
<text x="194.2" y="136.6">10uF</text>
<text x="92.6" y="160.4">+5V0_S0</text>
<text x="27.8" y="165.5">+5V0_S0</text>
<text x="49.4" y="169.6">U5</text>
<text x="98.9" y="168.3">R106</text>
<text x="25.3" y="178.5">C18</text>
<text x="69.7" y="174.7">C17</text>
<text x="72.3" y="179.8">R10</text>
<text x="79.9" y="174.7">3.3nF</text>
<text x="85" y="179.8">68k</text>
<text x="25.3" y="183.6">22uF</text>
<text x="72.3" y="182.3">R11</text>
<text x="85" y="182.3">47k</text>
<text x="49.4" y="187.4">TPS82130SILR</text>
<text x="51.9" y="189.9">L6</text>
<text x="73.5" y="189.9">C19</text>
<text x="83.7" y="189.9">22uF</text>
<text x="69.2" y="196">+1V35_S0</text>
<text x="27.8" y="231.6">+5V0_S0</text>
<text x="49.4" y="235.6">U6</text>
<text x="25.3" y="244.5">C21</text>
<text x="69.7" y="240.7">C20</text>
<text x="72.3" y="245.8">R12</text>
<text x="79.9" y="240.7">3.3nF</text>
<text x="85" y="245.8">51k</text>
<text x="98.9" y="245.5">+3V3_S0</text>
<text x="25.3" y="249.6">22uF</text>
<text x="72.3" y="248.3">R13</text>
<text x="85" y="248.3">160k</text>
<text x="49.4" y="253.4">TPS82130SILR</text>
<text x="51.9" y="256">L7</text>
<text x="73.5" y="256">C22</text>
<text x="83.7" y="256">22uF</text>
<text x="105.3" y="253.4">R88</text>
<text x="105.3" y="256">1k</text>
<text x="69.7" y="262">+3V3_S0</text>
<text x="106.6" y="264.8">PG</text>
<text x="1.1" y="300.4">1</text>
<text x="1.1" y="302.4">1</text>
</g>
<g font-size="1.8">
<text x="48.2" y="47.9">1</text>
<text x="63.8" y="46.6">EP</text>
<text x="67.3" y="47.9">8</text>
<text x="67.3" y="45.4">9</text>
<text x="48.2" y="50.4">2</text>
<text x="48.2" y="53">3</text>
<text x="50.3" y="49.2">EN</text>
<text x="50.3" y="51.7">VIN</text>
<text x="60.8" y="49.2">SS/TR</text>
<text x="63.6" y="51.7">PG</text>
<text x="67.3" y="53">6</text>
<text x="67.3" y="50.4">7</text>
<text x="179.1" y="53">1</text>
<text x="188.4" y="51" transform="rotate(-90 188.4 51)">11</text>
<text x="198.1" y="53">10</text>
<text x="221.1" y="53">3</text>
<text x="226.5" y="48.9" transform="rotate(-90 226.5 48.9)">2</text>
<text x="232.3" y="53">1</text>
<text x="48.2" y="55.5">4</text>
<text x="50.3" y="54.3">GND</text>
<text x="50.3" y="56.8">VOUT</text>
<text x="61.1" y="56.8">VOUT</text>
<text x="63.9" y="54.3">FB</text>
<text x="67.3" y="55.5">5</text>
<text x="179.1" y="55.5">2</text>
<text x="179.1" y="58.1">3</text>
<text x="181.2" y="54.3">IN</text>
<text x="181.2" y="56.8">IN</text>
<text x="181.2" y="59.3">EN/UV</text>
<text x="189.7" y="54.6" transform="rotate(-90 189.7 54.6)">EP</text>
<text x="191.9" y="56.8">OUTS</text>
<text x="192.9" y="59.3">GND</text>
<text x="193.2" y="54.3">OUT</text>
<text x="198.1" y="58.1">8</text>
<text x="198.1" y="55.5">9</text>
<text x="226.5" y="56.3" transform="rotate(-90 226.5 56.3)">4</text>
<text x="179.1" y="60.6">4</text>
<text x="179.1" y="63.1">5</text>
<text x="181.2" y="61.9">PG</text>
<text x="181.2" y="64.4">ILIM</text>
<text x="192" y="64.4">PGFB</text>
<text x="193.5" y="61.9">SET</text>
<text x="198.1" y="63.1">6</text>
<text x="198.1" y="60.6">7</text>
<text x="55" y="68" transform="rotate(-90 55 68)">2</text>
<text x="49.6" y="72">3</text>
<text x="55" y="75.3" transform="rotate(-90 55 75.3)">4</text>
<text x="60.8" y="72">1</text>
<text x="311.2" y="82.2">A1</text>
<text x="314.5" y="83.5">GND</text>
<text x="331.4" y="83.5">GND</text>
<text x="336.5" y="82.2">B12</text>
<text x="311.2" y="89.8">A5</text>
<text x="311.2" y="87.3">A4</text>
<text x="314.5" y="88.5">VBUS</text>
<text x="330.5" y="88.5">VBUS</text>
<text x="336.5" y="87.3">B9</text>
<text x="336.5" y="89.8">B8</text>
<text x="311.2" y="94.9">A7</text>
<text x="311.2" y="92.4">A6</text>
<text x="314.5" y="93.6">DP1</text>
<text x="314.5" y="91.1">CC1</text>
<text x="330.7" y="91.1">SUB2</text>
<text x="331.8" y="93.6">DN2</text>
<text x="336.5" y="92.4">B7</text>
<text x="336.5" y="94.9">B6</text>
<text x="311.2" y="100">A9</text>
<text x="311.2" y="97.4">A8</text>
<text x="314.5" y="101.2">VBUS</text>
<text x="314.5" y="98.7">SUB1</text>
<text x="314.5" y="96.2">DN1</text>
<text x="330.5" y="101.2">VBUS</text>
<text x="331.8" y="98.7">CC2</text>
<text x="331.9" y="96.2">DP2</text>
<text x="336.5" y="97.4">B5</text>
<text x="336.5" y="100">B4</text>
<text x="48.2" y="107.6">1</text>
<text x="63.8" y="106.3">EP</text>
<text x="67.3" y="107.6">8</text>
<text x="67.3" y="105.1">9</text>
<text x="310.1" y="105.1">A12</text>
<text x="314.5" y="106.3">GND</text>
<text x="331.4" y="106.3">GND</text>
<text x="336.5" y="105.1">B1</text>
<text x="48.2" y="110.1">2</text>
<text x="48.2" y="112.7">3</text>
<text x="50.3" y="108.9">EN</text>
<text x="50.3" y="111.4">VIN</text>
<text x="50.3" y="113.9">GND</text>
<text x="60.8" y="108.9">SS/TR</text>
<text x="63.6" y="111.4">PG</text>
<text x="63.9" y="113.9">FB</text>
<text x="67.3" y="112.7">6</text>
<text x="67.3" y="110.1">7</text>
<text x="320.5" y="112" transform="rotate(-90 320.5 112)">1</text>
<text x="321.7" y="109.9" transform="rotate(-90 321.7 109.9)">EP</text>
<text x="323" y="112" transform="rotate(-90 323 112)">2</text>
<text x="324.3" y="109.9" transform="rotate(-90 324.3 109.9)">EP</text>
<text x="325.5" y="112" transform="rotate(-90 325.5 112)">3</text>
<text x="326.8" y="109.9" transform="rotate(-90 326.8 109.9)">EP</text>
<text x="328.1" y="112" transform="rotate(-90 328.1 112)">4</text>
<text x="329.4" y="109.9" transform="rotate(-90 329.4 109.9)">EP</text>
<text x="48.2" y="115.2">4</text>
<text x="50.3" y="116.5">VOUT</text>
<text x="61.1" y="116.5">VOUT</text>
<text x="67.3" y="115.2">5</text>
<text x="140.1" y="116.2" transform="rotate(-90 140.1 116.2)">2</text>
<text x="134.7" y="120.3">3</text>
<text x="140.1" y="123.6" transform="rotate(-90 140.1 123.6)">4</text>
<text x="145.9" y="120.3">1</text>
<text x="179.1" y="120.3">1</text>
<text x="179.1" y="122.8">2</text>
<text x="179.1" y="125.4">3</text>
<text x="181.2" y="121.6">OUT</text>
<text x="181.2" y="124.1">IN</text>
<text x="198.9" y="121.6">CFLY+</text>
<text x="202.1" y="124.1">EN</text>
<text x="205.7" y="125.4">4</text>
<text x="205.7" y="122.8">5</text>
<text x="205.7" y="120.3">6</text>
<text x="49.6" y="131.7">3</text>
<text x="55" y="127.7" transform="rotate(-90 55 127.7)">2</text>
<text x="60.8" y="131.7">1</text>
<text x="181.2" y="126.6">CFLY-</text>
<text x="200.6" y="126.6">GND</text>
<text x="55" y="135" transform="rotate(-90 55 135)">4</text>
<text x="63.8" y="173.6">EP</text>
<text x="67.3" y="172.4">9</text>
<text x="48.2" y="174.9">1</text>
<text x="48.2" y="177.4">2</text>
<text x="48.2" y="180">3</text>
<text x="50.3" y="176.2">EN</text>
<text x="50.3" y="178.7">VIN</text>
<text x="60.8" y="176.2">SS/TR</text>
<text x="63.6" y="178.7">PG</text>
<text x="67.3" y="180">6</text>
<text x="67.3" y="177.4">7</text>
<text x="67.3" y="174.9">8</text>
<text x="48.2" y="182.5">4</text>
<text x="50.3" y="181.3">GND</text>
<text x="50.3" y="183.8">VOUT</text>
<text x="61.1" y="183.8">VOUT</text>
<text x="63.9" y="181.3">FB</text>
<text x="67.3" y="182.5">5</text>
<text x="55" y="195" transform="rotate(-90 55 195)">2</text>
<text x="49.6" y="199">3</text>
<text x="55" y="202.3" transform="rotate(-90 55 202.3)">4</text>
<text x="60.8" y="199">1</text>
<text x="63.8" y="239.7">EP</text>
<text x="67.3" y="238.4">9</text>
<text x="48.2" y="240.9">1</text>
<text x="48.2" y="243.5">2</text>
<text x="50.3" y="242.2">EN</text>
<text x="50.3" y="244.8">VIN</text>
<text x="60.8" y="242.2">SS/TR</text>
<text x="63.6" y="244.8">PG</text>
<text x="67.3" y="243.5">7</text>
<text x="67.3" y="240.9">8</text>
<text x="48.2" y="246">3</text>
<text x="48.2" y="248.6">4</text>
<text x="50.3" y="247.3">GND</text>
<text x="50.3" y="249.8">VOUT</text>
<text x="61.1" y="249.8">VOUT</text>
<text x="63.9" y="247.3">FB</text>
<text x="67.3" y="248.6">5</text>
<text x="67.3" y="246">6</text>
<text x="55" y="261" transform="rotate(-90 55 261)">2</text>
<text x="49.6" y="265.1">3</text>
<text x="55" y="268.4" transform="rotate(-90 55 268.4)">4</text>
<text x="60.8" y="265.1">1</text>
</g>
<g font-size="1.8" fill="#00f">
<text x="96.4" y="45.1">5.1k</text>
<text x="173.9" y="43.9">ADCPWR_EN</text>
<text x="78.6" y="50.2">PG_1V0_S0</text>
<text x="195.5" y="84.5">0</text>
<text x="295.3" y="94.2">CH340_DP</text>
<text x="345.3" y="92.1">CH340_DN</text>
<text x="345.3" y="94.7">CH340_DP</text>
<text x="295.2" y="96.7">CH340_DN</text>
<text x="32.9" y="103.6">PG_1V0_S0</text>
<text x="97.7" y="103.6">5.1k</text>
<text x="78.6" y="109.9">PG_1V8_S0</text>
<text x="32.9" y="170.9">PG_1V8_S0</text>
<text x="98.9" y="170.9">5.1k</text>
<text x="78.6" y="177.2">PG_1V35_S0</text>
<text x="32.9" y="236.9">PG_1V35_S0</text>
<text x="78.6" y="243.3">PG_3V3_S0</text>
</g>
</svg>
